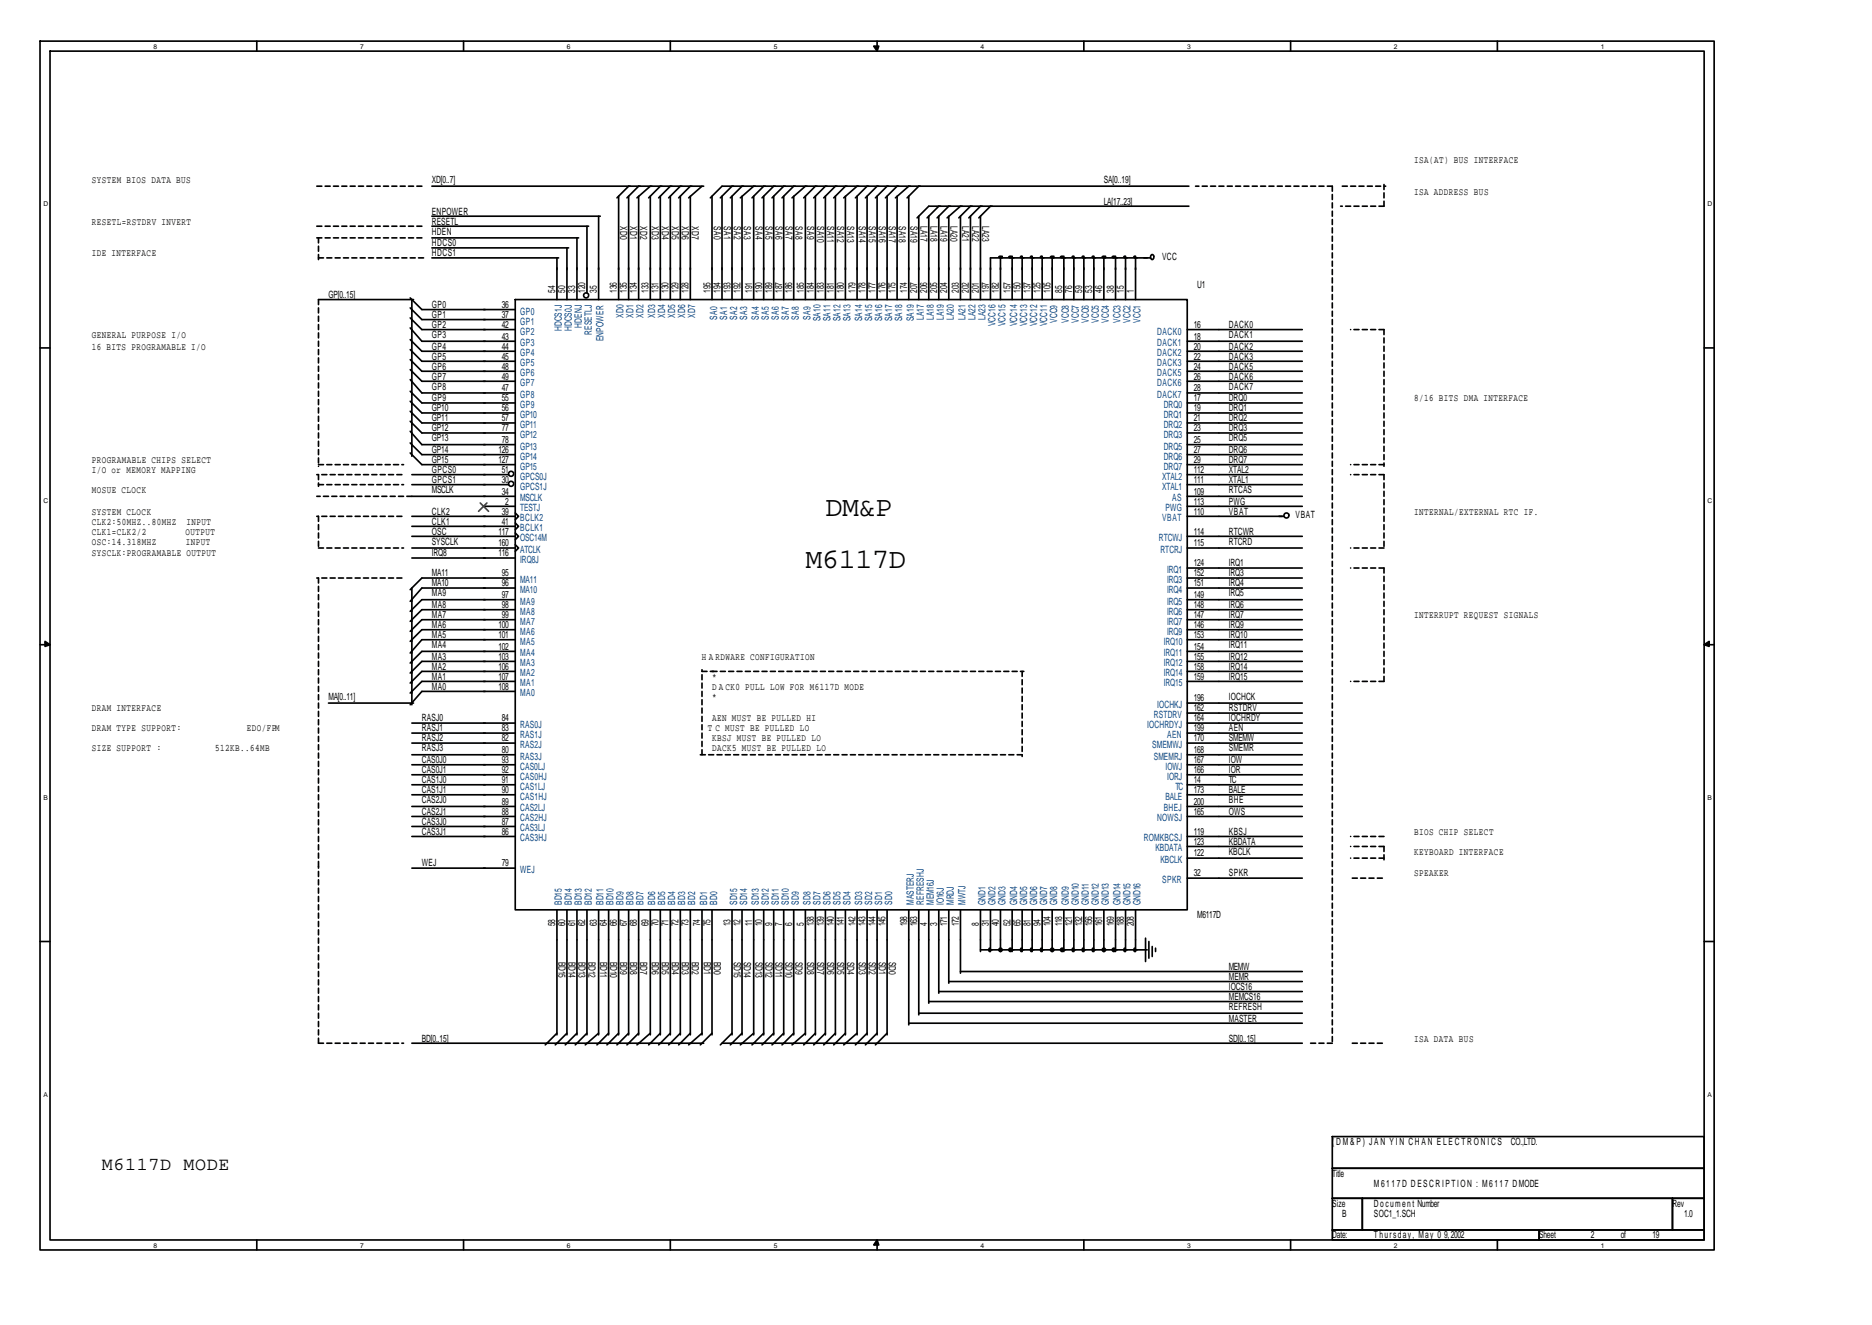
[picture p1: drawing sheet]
<svg xmlns="http://www.w3.org/2000/svg" width="297mm" height="210mm" viewBox="0 0 297 210" stroke-linecap="round" stroke-linejoin="round" font-family="sans-serif">
<g fill="none" stroke="#000" stroke-width=".26">
<path d="M6.3 6.5h265.7v191.8h-265.7zM7.9 8.1h262.5v188.7h-262.5zM40.7 6.5v1.6M73.6 6.5v1.6M106.4 6.5v1.6M139.2 6.5v1.6M172 6.5v1.6M204.8 6.5v1.6M237.6 6.5v1.6M68.5 29.5h43.2M68.5 34.3h26.7M68.5 35.9h24.9"/>
<path d="M68.5 37.7h23.3M68.5 39.3h21.7M90 39.3v8.2M91.5 37.7v9.8M93.1 35.9v10.6M95 34.3v13.2M98.2 31.1v16.4M99.7 31.1v16.4M99.7 29.5l-1.8 1.9M101.3 31.1v16.4M101.3 29.5l-1.8 1.9M103.2 31.1v16.4"/>
<path d="M103.2 29.5l-2.1 1.9M104.8 31.1v16.4M104.8 29.5l-1.9 1.9M106.4 31.1v16.4M106.4 29.5l-1.9 1.9M107.9 31.1v16.4M107.9 29.5l-1.8 1.9M109.5 31.1v16.4M109.5 29.5l-1.8 1.9M111.4 29.5l-2.1 1.9M113 31.1v16.4M114.6 31.1v16.4"/>
<path d="M116.2 31.1v16.4M116.2 29.5l-1.9 1.9M117.7 31.1v16.4M117.7 29.5l-1.8 1.9M119.6 31.1v16.4M119.6 29.5l-2.1 1.9M121.2 31.1v16.4M121.2 29.5l-1.9 1.9M122.8 31.1v16.4M122.8 29.5l-1.9 1.9M124.4 31.1v16.4M124.4 29.5l-1.9 1.9"/>
<path d="M125.9 31.1v16.4M125.9 29.5l-1.8 1.9M127.8 31.1v16.4M127.8 29.5l-2.1 1.9M129.4 31.1v16.4M129.4 29.5l-1.9 1.9M131 31.1v16.4M131 29.5l-1.9 1.9M132.6 31.1v16.4M132.6 29.5l-1.9 1.9M134.1 31.1v16.4M134.1 29.5l-1.8 1.9"/>
<path d="M136 31.1v16.4M136 29.5l-2.1 1.9M137.6 31.1v16.4M137.6 29.5l-1.9 1.9M139.2 31.1v16.4M139.2 29.5l-1.9 1.9M140.8 31.1v16.4M140.8 29.5l-1.9 1.9M142.3 31.1v16.4M142.3 29.5l-1.8 1.9M144.2 31.1v16.4M144.2 29.5l-2.1 1.9"/>
<path d="M145.8 34.3v13.2M145.8 29.5l-1.9 1.9M147.4 34.3v13.2M149 34.3v13.2M149 32.7l-1.9 1.9M150.5 34.3v13.2M150.5 32.7l-1.8 1.9M152.4 34.3v13.2M152.4 32.7l-2.1 1.9M154 34.3v13.2M154 32.7l-1.9 1.9M155.6 34.3v13.2"/>
<path d="M155.6 32.7l-1.9 1.9M157.2 32.7l-1.9 1.9M188.6 29.5h-74l-1.9 1.9M188.6 32.7h-41.2l-1.9 1.9M6.3 55.2h1.6M50.5 47.5h15.1M65.1 50.4l1.8 1.9h14.9M65.1 52l1.8 2.2h14.9M65.1 53.9l1.8 1.8h14.9M65.1 55.5l1.8 1.8h14.9M65.1 57.1l1.8 1.8h14.9M65.1 58.6l1.8 1.9h14.9"/>
<path d="M65.1 47.3l1.8 1.8h14.9M65.1 48.9l1.8 1.8h14.9M65.4 47.5v24.9M68.5 40.9h20.1M81.8 47.5h106.6v96.9h-106.6zM88.4 40.9v6.6M93.4 46.7a.4 .4 0 0 0-.6-.2 .4 .4 0 0 0-.1 .6 .4 .4 0 0 0 .6 0l.1-.2M158.7 40.9v6.6M160.6 40.9v6.6M162.2 40.9v6.6M163.8 40.9v6.6M165.4 40.9v6.6"/>
<path d="M167 40.9v6.6M168.8 40.9v6.6M170.4 40.9v6.6M172 40.9v6.6M173.6 40.9v6.6M175.2 40.9v6.6M177 40.9v6.6M178.6 40.9v6.6M180.2 40.9v6.6M182.6 40.9h-25.4v6.6M183.1 40.7a.26 .26 0 0 0-.4-.3 .46 .46 0 0 0 .1 .8l.2-.1 .1-.3M188.4 52.3h18.2"/>
<path d="M188.4 54.2h18.2M188.4 55.7h18.2M188.4 57.3h18.2M188.4 58.9h18.2M270.4 55.2h1.6M65.1 60.2l1.8 2.2h14.9M65.1 62.1l1.8 1.8h14.9M65.1 63.7l1.8 1.8h14.9M65.1 65.3l1.8 1.8h14.9M65.1 66.9l1.8 1.8h14.9M65.1 68.4l1.8 2.2h14.9M65.1 70.3l1.8 1.8h14.9"/>
<path d="M65.1 71.9l1.8 1.8h14.9M65.4 75.3h15.3M65.4 78.8h16.4M65.4 76.9h15.3M81.5 75.1a.4 .4 0 0 0-.6-.3 .4 .4 0 0 0-.1 .6 .4 .4 0 0 0 .6 0l.1-.2M81.5 76.6a.4 .4 0 0 0-.6-.2 .4 .4 0 0 0-.1 .6 .4 .4 0 0 0 .6 0l.1-.2M188.4 60.5h18.2M188.4 62.4h18.2M188.4 63.9h18.2M188.4 65.5h18.2M188.4 67.1h18.2M188.4 68.7h18.2"/>
<path d="M188.4 70.6h18.2M188.4 72.1h18.2M188.4 73.7h18.2M188.4 75.3h18.2M188.4 78.8h18.2M188.4 76.9h18.2M65.4 81.9h16.4M65.4 88.5h16.4M65.4 85.1h16.4M65.4 87h16.4M65.4 83.5h16.4M65.4 93.3v18.5"/>
<path d="M76.7 80.3h5.1M81.8 86.4l.5 .6-.5 .5M81.8 84.6l.5 .5-.5 .5M81.8 83l.5 .5-.5 .5M81.8 81.4l.5 .5-.5 .6M81.8 93.3h-14.9l-1.8 2.1M81.8 95.2h-14.9l-1.8 1.8M81.8 96.7h-14.9l-1.8 1.9M81.8 98.3h-14.9l-1.8 1.9M81.8 99.9h-14.9l-1.8 1.9M81.8 91.7h-14.9l-1.8 1.9M188.4 81.9h15.3"/>
<path d="M188.4 93.3h18.2M188.4 95.2h18.2M188.4 96.7h18.2M188.4 98.3h18.2M188.4 99.9h18.2M188.4 80.3h18.2M188.4 90.1h18.2M188.4 91.7h18.2M188.4 85.1h18.2M188.4 87h18.2M204.5 81.7a.4 .4 0 0 0-.6-.3 .4 .4 0 0 0-.1 .6 .4 .4 0 0 0 .7 0v-.2M6.3 102.3h1.6"/>
<path d="M52.1 111.6h13.5M65.4 114.7h16.4M65.4 116.3h16.4M65.4 117.9h16.4M65.4 119.8h16.4M81.8 101.5h-14.9l-1.8 2.1M81.8 103.4h-14.9l-1.8 1.8M81.8 105h-14.9l-1.8 1.8M81.8 106.5h-14.9l-1.8 1.9M81.8 108.1h-14.9l-1.8 1.9M81.8 109.7h-14.9l-1.8 2.1M188.4 101.5h18.2"/>
<path d="M188.4 103.4h18.2M188.4 105h18.2M188.4 106.5h18.2M188.4 108.1h18.2M188.4 114.7h18.2M188.4 116.3h18.2M188.4 111.6h18.2M188.4 113.2h18.2M188.4 117.9h18.2M188.4 119.8h18.2M270.4 102.3h1.6M65.4 121.4h16.4"/>
<path d="M65.4 122.9h16.4M65.4 124.5h16.4M65.4 126.1h16.4M65.4 128h16.4M65.4 129.6h16.4M65.4 131.1h16.4M65.4 132.7h16.4M65.4 137.8h16.4M188.4 121.4h18.2M188.4 122.9h18.2M188.4 124.5h18.2M188.4 126.1h18.2"/>
<path d="M188.4 128h18.2M188.4 129.6h18.2M188.4 132.7h18.2M188.4 139.3h18.2M188.4 134.3h18.2M188.4 136.2h18.2M6.3 149.4h1.6M88.4 144.4v19.8M90 144.4v19.8M91.5 144.4v19.8M93.1 144.4v19.8M95 144.4v19.8"/>
<path d="M96.6 144.4v19.8M98.2 144.4v19.8M99.7 144.4v19.8M101.3 144.4v19.8M103.2 144.4v19.8M104.8 144.4v19.8M106.4 144.4v19.8M107.9 144.4v19.8M109.5 144.4v19.8M111.4 144.4v19.8M113 144.4v19.8M116.2 144.4v19.8"/>
<path d="M117.7 144.4v19.8M119.6 144.4v19.8M121.2 144.4v19.8M122.8 144.4v19.8M124.4 144.4v19.8M125.9 144.4v19.8M127.8 144.4v19.8M129.4 144.4v19.8M131 144.4v19.8M132.6 144.4v19.8M134.1 144.4v19.8M136 144.4v19.8"/>
<path d="M137.6 144.4v19.8M139.2 144.4v19.8M140.8 144.4v19.8M144.2 144.4v18.2M145.8 144.4v16.6M147.4 144.4v14.8M147.4 158.9h59.2M149 144.4v13.2M149 157.3h57.6M150.5 144.4v11.6M150.5 155.8h56.1M152.4 144.4v10"/>
<path d="M152.4 154.2h54.2M155.6 144.4v6.6M155.6 150.7h26.4M157.2 144.4v6.6M158.7 144.4v6.6M160.6 144.4v6.6M162.2 144.4v6.6M163.8 144.4v6.6M165.4 144.4v6.6M167 144.4v6.6M168.8 144.4v6.6M170.4 144.4v6.6"/>
<path d="M172 144.4v6.6M173.6 144.4v6.6M175.2 144.4v6.6M177 144.4v6.6M178.6 144.4v6.6M180.2 144.4v6.6M181.8 148.9v3.7M182.3 149.4v2.6M182.8 150.2v1.6M183.4 150.5v.5M270.4 149.4h1.6M65.4 165.5h46.3"/>
<path d="M88.4 164l-1.9 1.8M90 164l-1.9 1.8M91.5 164l-1.8 1.8M93.1 164l-1.8 1.8M95 164l-2.1 1.8M96.6 164l-1.9 1.8M98.2 164l-1.9 1.8M99.7 164l-1.8 1.8M101.3 164l-1.8 1.8M103.2 164l-2.1 1.8M104.8 164l-1.9 1.8M106.4 164l-1.9 1.8"/>
<path d="M107.9 164l-1.8 1.8M109.5 164l-1.8 1.8M111.4 164l-2.1 1.8M113 164l-1.9 1.8M114.6 165.5h92M116.2 164l-1.9 1.8M117.7 164l-1.8 1.8M119.6 164l-2.1 1.8M121.2 164l-1.9 1.8M122.8 164l-1.9 1.8M124.4 164l-1.9 1.8M125.9 164l-1.8 1.8"/>
<path d="M127.8 164l-2.1 1.8M129.4 164l-1.9 1.8M131 164l-1.9 1.8M132.6 164l-1.9 1.8M134.1 164l-1.8 1.8M136 164l-2.1 1.8M137.6 164l-1.9 1.8M139.2 164l-1.9 1.8M140.8 164l-1.9 1.8M144.2 162.4h62.4M145.8 160.8h60.8M40.7 196.8v1.5"/>
<path d="M73.6 196.8v1.5M106.4 196.8v1.5M139.2 196.8v1.5M172 196.8v1.5M204.8 196.8v1.5M211.4 180.4h59v5h-59zM211.4 185.4h59v4.7h-59zM211.4 190.1h4.8v5.1h-4.8zM211.4 195.2h32.8v1.6h-32.8zM216.2 190.1h49.2v5.1h-49.2zM237.6 196.8v1.5M244.2 195.2h26.2v1.6h-26.2z"/>
<path d="M265.4 190.1h5v5.1h-5z"/>
</g>
<g fill="#000" stroke="#000" stroke-width=".26">
<path d="M138.6 7.3h.8l-.2 .8z" fill-rule="evenodd"/>
<path d="M7.1 101.8l.8 .5-.8 .3z" fill-rule="evenodd"/>
<path d="M270.4 102.3l.8-.5v.8z" fill-rule="evenodd"/>
<path d="M139.2 196.8l.2 .8h-.8z" fill-rule="evenodd"/>
</g>
<g fill="none" stroke="#000" stroke-width=".26" stroke-dasharray=".8 .5">
<path d="M50.5 37.7v3.5M66.9 37.7h-16.6M66.9 35.9h-16.6M66.9 29.5h-16.6M211.4 29.5v136.3M211.4 29.5h-21.7M213 29.5h6.9M219.6 32.7v-3.4M219.6 32.7h-6.9M50.5 40.9h16.7M50.5 47.5v26.5M219.6 52.3h-5.3"/>
<path d="M219.6 52.3v21.7M50.5 73.7h13.5M50.5 75.3v1.9M50.5 76.9h13.5M63.8 75.3h-13.5M65.4 78.8h-15.1M219.6 73.7h-5.3M219.6 75.3h-5.3M219.6 75.3v11.9M50.5 81.9v5.3M50.5 87h13.5M50.5 91.7v46.3"/>
<path d="M63.8 81.9h-13.5M63.8 91.7h-13.5M219.6 87h-5.3M219.6 90.1h-5.3M219.6 90.1v18.3M111.4 119.8v-13.5M111.4 106.5h1.8M113 106.5h49.5M162.2 106.5v13.5M162.2 119.8h-51.1M219.6 108.1h-5.3M214.6 139.3h5.3"/>
<path d="M219.6 132.7h-5.3M219.6 134.3h-5.3M219.6 134.3v2.1M219.6 136.2h-5.3M50.5 165.5v-28M50.5 165.5h13.5M211.4 165.5h-3.7M214.6 165.5h5.3"/>
</g>
<path d="M76.2 79.8l1.3 1.3M77.3 79.8l-1.4 1.3" fill="none" stroke="#804000" stroke-width=".26"/>
<g fill="#000" stroke="#000" stroke-width=".26">
<path d="M158.6 40.7h.4v.1a.33 .33 0 0 1-.5 0zM160.2 40.7h.4v.1a.33 .33 0 0 1-.5 0zM162 40.7h.2v.2h-.2zM163.6 40.7h.2l-.1 .2h-.1zM165.1 40.7h.3l-.1 .2h-.2zM166.8 40.7h.4v.1a.33 .33 0 0 1-.5 0zM168.4 40.7h.4v.1a.33 .33 0 0 1-.5 0zM170.2 40.7h.2v.2h-.2zM171.8 40.7h.2l-.1 .2h-.1zM173.3 40.7h.3l-.1 .2h-.2zM175 40.7h.4v.1a.33 .33 0 0 1-.5 0zM176.6 40.7h.4v.1a.33 .33 0 0 1-.5 0z"/>
<path d="M178.4 40.7h.2v.2h-.2zM180 40.7h.2l-.1 .2h-.1zM156.9 150.5h.1a.33 .33 0 0 1 0 .5zM162 150.5h.1a.33 .33 0 0 1 0 .5zM163.6 150.5a.33 .33 0 0 1 0 .5zM165.1 150.5h.1a.33 .33 0 0 1 0 .5zM170.2 150.5h.1a.33 .33 0 0 1 0 .5zM171.8 150.5a.33 .33 0 0 1 0 .5zM173.3 150.5h.1a.33 .33 0 0 1 0 .5zM178.4 150.5h.1a.33 .33 0 0 1 0 .5zM180 150.5a.33 .33 0 0 1 0 .5z"/>
<circle cx="158.7" cy="150.7" r=".26"/>
<circle cx="160.3" cy="150.7" r=".26"/>
<circle cx="167" cy="150.7" r=".26"/>
<circle cx="168.5" cy="150.7" r=".26"/>
<circle cx="175.2" cy="150.7" r=".26"/>
<circle cx="176.7" cy="150.7" r=".26"/>
</g>
<g font-size="4.5">
<text x="131" y="81.9">DM&amp;P</text>
<text x="127.8" y="90.1">M6117D</text>
</g>
<text font-size="2.9" x="16.1" y="185.6">M6117D MODE</text>
<g font-size="1.6">
<text x="14.6" y="29">SYSTEM BIOS DATA BUS</text>
<text x="68.5" y="29">XD[0..7]</text>
<text x="175.1" y="29">SA[0..19]</text>
<text x="224.4" y="25.8">ISA(AT) BUS INTERFACE</text>
<text x="14.6" y="35.6">RESETL=RSTDRV INVERT</text>
<text x="68.5" y="34">ENPOWER</text>
<text x="68.5" y="35.6">RESETL</text>
<text x="98.4" y="35.9" transform="rotate(90 98.4 35.9)">XD0</text>
<text x="100" y="35.9" transform="rotate(90 100 35.9)">XD1</text>
<text x="101.6" y="35.9" transform="rotate(90 101.6 35.9)">XD2</text>
<text x="103.5" y="35.9" transform="rotate(90 103.5 35.9)">XD3</text>
<text x="105" y="35.9" transform="rotate(90 105 35.9)">XD4</text>
<text x="106.6" y="35.9" transform="rotate(90 106.6 35.9)">XD5</text>
<text x="108.2" y="35.9" transform="rotate(90 108.2 35.9)">XD6</text>
<text x="109.8" y="35.9" transform="rotate(90 109.8 35.9)">XD7</text>
<text x="113.2" y="35.9" transform="rotate(90 113.2 35.9)">SA0</text>
<text x="114.8" y="35.9" transform="rotate(90 114.8 35.9)">SA1</text>
<text x="116.4" y="35.9" transform="rotate(90 116.4 35.9)">SA2</text>
<text x="118" y="35.9" transform="rotate(90 118 35.9)">SA3</text>
<text x="119.9" y="35.9" transform="rotate(90 119.9 35.9)">SA4</text>
<text x="121.4" y="35.9" transform="rotate(90 121.4 35.9)">SA5</text>
<text x="123" y="35.9" transform="rotate(90 123 35.9)">SA6</text>
<text x="124.6" y="35.9" transform="rotate(90 124.6 35.9)">SA7</text>
<text x="126.2" y="35.9" transform="rotate(90 126.2 35.9)">SA8</text>
<text x="128.1" y="35.9" transform="rotate(90 128.1 35.9)">SA9</text>
<text x="129.6" y="35.9" transform="rotate(90 129.6 35.9)">SA10</text>
<text x="131.2" y="35.9" transform="rotate(90 131.2 35.9)">SA11</text>
<text x="132.8" y="35.9" transform="rotate(90 132.8 35.9)">SA12</text>
<text x="134.4" y="35.9" transform="rotate(90 134.4 35.9)">SA13</text>
<text x="136.3" y="35.9" transform="rotate(90 136.3 35.9)">SA14</text>
<text x="137.8" y="35.9" transform="rotate(90 137.8 35.9)">SA15</text>
<text x="139.4" y="35.9" transform="rotate(90 139.4 35.9)">SA16</text>
<text x="141" y="35.9" transform="rotate(90 141 35.9)">SA17</text>
<text x="142.6" y="35.9" transform="rotate(90 142.6 35.9)">SA18</text>
<text x="144.5" y="35.9" transform="rotate(90 144.5 35.9)">SA19</text>
<text x="146" y="35.9" transform="rotate(90 146 35.9)">LA17</text>
<text x="147.6" y="35.9" transform="rotate(90 147.6 35.9)">LA18</text>
<text x="149.2" y="35.9" transform="rotate(90 149.2 35.9)">LA19</text>
<text x="150.8" y="35.9" transform="rotate(90 150.8 35.9)">LA20</text>
<text x="152.7" y="35.9" transform="rotate(90 152.7 35.9)">LA21</text>
<text x="154.3" y="35.9" transform="rotate(90 154.3 35.9)">LA22</text>
<text x="155.8" y="35.9" transform="rotate(90 155.8 35.9)">LA23</text>
<text x="175.1" y="32.5">LA[17..23]</text>
<text x="224.4" y="30.9">ISA ADDRESS BUS</text>
<text x="14.6" y="40.7">IDE INTERFACE</text>
<text x="68.5" y="37.2">HDEN</text>
<text x="68.5" y="39.1">HDCS0</text>
<text x="68.5" y="40.7">HDCS1</text>
<text x="184.4" y="41.2">VCC</text>
<text x="52.1" y="47.3">GP[0..15]</text>
<text x="88.1" y="46.5" transform="rotate(-90 88.1 46.5)">54</text>
<text x="89.7" y="46.5" transform="rotate(-90 89.7 46.5)">50</text>
<text x="91.3" y="46.5" transform="rotate(-90 91.3 46.5)">33</text>
<text x="92.9" y="46.5" transform="rotate(-90 92.9 46.5)">120</text>
<text x="94.7" y="46.5" transform="rotate(-90 94.7 46.5)">35</text>
<text x="97.9" y="46.5" transform="rotate(-90 97.9 46.5)">136</text>
<text x="99.5" y="46.5" transform="rotate(-90 99.5 46.5)">135</text>
<text x="101.1" y="46.5" transform="rotate(-90 101.1 46.5)">134</text>
<text x="102.9" y="46.5" transform="rotate(-90 102.9 46.5)">133</text>
<text x="104.5" y="46.5" transform="rotate(-90 104.5 46.5)">131</text>
<text x="106.1" y="46.5" transform="rotate(-90 106.1 46.5)">130</text>
<text x="107.7" y="46.5" transform="rotate(-90 107.7 46.5)">129</text>
<text x="109.3" y="46.5" transform="rotate(-90 109.3 46.5)">128</text>
<text x="112.7" y="46.5" transform="rotate(-90 112.7 46.5)">195</text>
<text x="114.3" y="46.5" transform="rotate(-90 114.3 46.5)">194</text>
<text x="115.9" y="46.5" transform="rotate(-90 115.9 46.5)">193</text>
<text x="117.5" y="46.5" transform="rotate(-90 117.5 46.5)">192</text>
<text x="119.3" y="46.5" transform="rotate(-90 119.3 46.5)">191</text>
<text x="120.9" y="46.5" transform="rotate(-90 120.9 46.5)">190</text>
<text x="122.5" y="46.5" transform="rotate(-90 122.5 46.5)">189</text>
<text x="124.1" y="46.5" transform="rotate(-90 124.1 46.5)">187</text>
<text x="125.7" y="46.5" transform="rotate(-90 125.7 46.5)">186</text>
<text x="127.5" y="46.5" transform="rotate(-90 127.5 46.5)">185</text>
<text x="129.1" y="46.5" transform="rotate(-90 129.1 46.5)">184</text>
<text x="130.7" y="46.5" transform="rotate(-90 130.7 46.5)">183</text>
<text x="132.3" y="46.5" transform="rotate(-90 132.3 46.5)">181</text>
<text x="133.9" y="46.5" transform="rotate(-90 133.9 46.5)">180</text>
<text x="135.7" y="46.5" transform="rotate(-90 135.7 46.5)">179</text>
<text x="137.3" y="46.5" transform="rotate(-90 137.3 46.5)">178</text>
<text x="138.9" y="46.5" transform="rotate(-90 138.9 46.5)">177</text>
<text x="140.5" y="46.5" transform="rotate(-90 140.5 46.5)">176</text>
<text x="142.1" y="46.5" transform="rotate(-90 142.1 46.5)">175</text>
<text x="143.9" y="46.5" transform="rotate(-90 143.9 46.5)">174</text>
<text x="145.5" y="46.5" transform="rotate(-90 145.5 46.5)">207</text>
<text x="147.1" y="46.5" transform="rotate(-90 147.1 46.5)">206</text>
<text x="148.7" y="46.5" transform="rotate(-90 148.7 46.5)">205</text>
<text x="150.3" y="46.5" transform="rotate(-90 150.3 46.5)">204</text>
<text x="152.1" y="46.5" transform="rotate(-90 152.1 46.5)">203</text>
<text x="153.7" y="46.5" transform="rotate(-90 153.7 46.5)">202</text>
<text x="155.3" y="46.5" transform="rotate(-90 155.3 46.5)">201</text>
<text x="156.9" y="46.5" transform="rotate(-90 156.9 46.5)">197</text>
<text x="158.5" y="46.5" transform="rotate(-90 158.5 46.5)">182</text>
<text x="160.3" y="46.5" transform="rotate(-90 160.3 46.5)">157</text>
<text x="161.9" y="46.5" transform="rotate(-90 161.9 46.5)">150</text>
<text x="163.5" y="46.5" transform="rotate(-90 163.5 46.5)">137</text>
<text x="165.1" y="46.5" transform="rotate(-90 165.1 46.5)">125</text>
<text x="166.7" y="46.5" transform="rotate(-90 166.7 46.5)">105</text>
<text x="168.5" y="46.5" transform="rotate(-90 168.5 46.5)">85</text>
<text x="170.1" y="46.5" transform="rotate(-90 170.1 46.5)">76</text>
<text x="171.7" y="46.5" transform="rotate(-90 171.7 46.5)">59</text>
<text x="173.3" y="46.5" transform="rotate(-90 173.3 46.5)">53</text>
<text x="174.9" y="46.5" transform="rotate(-90 174.9 46.5)">46</text>
<text x="176.7" y="46.5" transform="rotate(-90 176.7 46.5)">38</text>
<text x="178.3" y="46.5" transform="rotate(-90 178.3 46.5)">15</text>
<text x="179.9" y="46.5" transform="rotate(-90 179.9 46.5)">1</text>
<text x="190" y="45.7">U1</text>
<text x="14.6" y="53.6">GENERAL PURPOSE I/O</text>
<text x="68.5" y="48.9">GP0</text>
<text x="68.5" y="50.4">GP1</text>
<text x="68.5" y="52">GP2</text>
<text x="68.5" y="53.6">GP3</text>
<text x="79.6" y="48.9">36</text>
<text x="79.6" y="50.4">37</text>
<text x="79.6" y="52">42</text>
<text x="79.6" y="53.9">43</text>
<text x="189.4" y="52">16</text>
<text x="189.4" y="53.9">18</text>
<text x="195" y="52">DACK0</text>
<text x="195" y="53.6">DACK1</text>
<text x="14.6" y="55.5">16 BITS PROGRAMABLE I/O</text>
<text x="68.5" y="55.5">GP4</text>
<text x="68.5" y="57.1">GP5</text>
<text x="68.5" y="58.6">GP6</text>
<text x="79.6" y="55.5">44</text>
<text x="79.6" y="57.1">45</text>
<text x="79.6" y="58.6">48</text>
<text x="189.4" y="55.5">20</text>
<text x="189.4" y="57.1">22</text>
<text x="189.4" y="58.6">24</text>
<text x="195" y="55.5">DACK2</text>
<text x="195" y="57.1">DACK3</text>
<text x="195" y="58.6">DACK5</text>
<text x="68.5" y="60.2">GP7</text>
<text x="68.5" y="61.8">GP8</text>
<text x="68.5" y="63.7">GP9</text>
<text x="68.5" y="65.3">GP10</text>
<text x="79.6" y="60.2">49</text>
<text x="79.6" y="62.1">47</text>
<text x="79.6" y="63.7">55</text>
<text x="79.6" y="65.3">56</text>
<text x="189.4" y="60.2">26</text>
<text x="189.4" y="62.1">28</text>
<text x="189.4" y="63.7">17</text>
<text x="189.4" y="65.3">19</text>
<text x="195" y="60.2">DACK6</text>
<text x="195" y="61.8">DACK7</text>
<text x="195" y="63.7">DRQ0</text>
<text x="195" y="65.3">DRQ1</text>
<text x="224.4" y="63.7">8/16 BITS DMA INTERFACE</text>
<text x="68.5" y="66.9">GP11</text>
<text x="68.5" y="68.4">GP12</text>
<text x="68.5" y="70">GP13</text>
<text x="68.5" y="71.9">GP14</text>
<text x="79.1" y="71.9">126</text>
<text x="79.6" y="66.9">57</text>
<text x="79.6" y="68.4">77</text>
<text x="79.6" y="70.3">78</text>
<text x="189.4" y="66.9">21</text>
<text x="189.4" y="68.4">23</text>
<text x="189.4" y="70.3">25</text>
<text x="189.4" y="71.9">27</text>
<text x="195" y="66.9">DRQ2</text>
<text x="195" y="68.4">DRQ3</text>
<text x="195" y="70">DRQ5</text>
<text x="195" y="71.9">DRQ6</text>
<text x="14.6" y="73.5">PROGRAMABLE CHIPS SELECT</text>
<text x="14.6" y="75.1">I/O or MEMORY MAPPING</text>
<text x="68.5" y="73.5">GP15</text>
<text x="68.5" y="75.1">GPCS0</text>
<text x="68.5" y="76.6">GPCS1</text>
<text x="79.1" y="73.5">127</text>
<text x="79.6" y="75.1">51</text>
<text x="79.6" y="76.6">30</text>
<text x="189.4" y="73.5">29</text>
<text x="189.4" y="75.1">112</text>
<text x="189.4" y="76.6">111</text>
<text x="195" y="73.5">DRQ7</text>
<text x="195" y="75.1">XTAL2</text>
<text x="195" y="76.6">XTAL1</text>
<text x="14.6" y="81.7">SYSTEM CLOCK</text>
<text x="14.6" y="83.3">CLK2:50MHZ..80MHZ</text>
<text x="14.6" y="78.2">MOSUE CLOCK</text>
<text x="29.6" y="83.3">INPUT</text>
<text x="68.5" y="78.2">MSCLK</text>
<text x="68.5" y="81.7">CLK2</text>
<text x="68.5" y="83.3">CLK1</text>
<text x="79.6" y="83.3">41</text>
<text x="79.6" y="81.7">39</text>
<text x="79.6" y="78.5">34</text>
<text x="80.2" y="80.1">2</text>
<text x="189.4" y="78.5">109</text>
<text x="189.4" y="80.1">113</text>
<text x="189.4" y="81.7">110</text>
<text x="195" y="78.2">RTCAS</text>
<text x="195" y="80.1">PWG</text>
<text x="195" y="81.7">VBAT</text>
<text x="205.6" y="82.2">VBAT</text>
<text x="224.4" y="81.7">INTERNAL/EXTERNAL RTC IF.</text>
<text x="14.6" y="88.3">SYSCLK:PROGRAMABLE OUTPUT</text>
<text x="14.6" y="84.8">CLK1=CLK2/2</text>
<text x="14.6" y="86.4">OSC:14.318MHZ</text>
<text x="29.4" y="84.8">OUTPUT</text>
<text x="29.5" y="86.4">INPUT</text>
<text x="68.5" y="84.8">OSC</text>
<text x="68.5" y="86.4">SYSCLK</text>
<text x="68.5" y="88.3">IRQ8</text>
<text x="79.1" y="88.3">116</text>
<text x="79.1" y="86.7">160</text>
<text x="79.1" y="84.8">117</text>
<text x="189.4" y="89.9">124</text>
<text x="189.4" y="84.8">114</text>
<text x="189.4" y="86.7">115</text>
<text x="195" y="84.8">RTCWR</text>
<text x="195" y="86.4">RTCRD</text>
<text x="195" y="89.9">IRQ1</text>
<text x="68.5" y="91.5">MA11</text>
<text x="68.5" y="93">MA10</text>
<text x="68.5" y="94.6">MA9</text>
<text x="79.6" y="93">96</text>
<text x="79.6" y="94.9">97</text>
<text x="79.6" y="91.5">95</text>
<text x="189.4" y="91.5">152</text>
<text x="189.4" y="93">151</text>
<text x="189.4" y="94.9">149</text>
<text x="195" y="91.5">IRQ3</text>
<text x="195" y="93">IRQ4</text>
<text x="195" y="94.6">IRQ5</text>
<text x="68.5" y="96.5">MA8</text>
<text x="68.5" y="98.1">MA7</text>
<text x="68.5" y="99.7">MA6</text>
<text x="68.5" y="101.2">MA5</text>
<text x="79.1" y="99.7">100</text>
<text x="79.1" y="101.2">101</text>
<text x="79.6" y="96.5">98</text>
<text x="79.6" y="98.1">99</text>
<text x="189.4" y="96.5">148</text>
<text x="189.4" y="98.1">147</text>
<text x="189.4" y="99.7">146</text>
<text x="189.4" y="101.2">153</text>
<text x="195" y="96.5">IRQ6</text>
<text x="195" y="98.1">IRQ7</text>
<text x="195" y="99.7">IRQ9</text>
<text x="195" y="101.2">IRQ10</text>
<text x="224.4" y="98.1">INTERRUPT REQUEST SIGNALS</text>
<text x="68.5" y="102.8">MA4</text>
<text x="68.5" y="104.7">MA3</text>
<text x="68.5" y="106.3">MA2</text>
<text x="68.5" y="107.9">MA1</text>
<text x="79.1" y="103.1">102</text>
<text x="79.1" y="104.7">103</text>
<text x="79.1" y="106.3">106</text>
<text x="79.1" y="107.9">107</text>
<text x="111.4" y="104.7">H A RDWARE CONFIGURATION</text>
<text x="113" y="107.9">*</text>
<text x="189.4" y="103.1">154</text>
<text x="189.4" y="104.7">155</text>
<text x="189.4" y="106.3">158</text>
<text x="189.4" y="107.9">159</text>
<text x="195" y="102.8">IRQ11</text>
<text x="195" y="104.7">IRQ12</text>
<text x="195" y="106.3">IRQ14</text>
<text x="195" y="107.9">IRQ15</text>
<text x="14.6" y="112.9">DRAM INTERFACE</text>
<text x="52.1" y="111">MA[0..11]</text>
<text x="68.5" y="109.4">MA0</text>
<text x="79.1" y="109.4">108</text>
<text x="113" y="109.4">D A CK0 PULL LOW FOR M6117D MODE</text>
<text x="113" y="111">*</text>
<text x="189.4" y="111.3">196</text>
<text x="189.4" y="112.9">162</text>
<text x="195" y="111">IOCHCK</text>
<text x="195" y="112.9">RSTDRV</text>
<text x="14.6" y="119.2">SIZE SUPPORT :</text>
<text x="14.6" y="116.1">DRAM TYPE SUPPORT:</text>
<text x="34.1" y="119.2">512KB..64MB</text>
<text x="39.2" y="116.1">EDO/FPM</text>
<text x="66.9" y="114.5">RASJ0</text>
<text x="66.9" y="116.1">RASJ1</text>
<text x="66.9" y="117.7">RASJ2</text>
<text x="66.9" y="119.2">RASJ3</text>
<text x="79.6" y="114.5">84</text>
<text x="79.6" y="116.1">83</text>
<text x="79.6" y="119.5">80</text>
<text x="79.6" y="117.7">82</text>
<text x="112.3" y="116.1">T C MUST BE PULLED LO</text>
<text x="113" y="114.5">AEN MUST BE PULLED HI</text>
<text x="113" y="117.7">KBSJ MUST BE PULLED LO</text>
<text x="113" y="119.2">DACK5 MUST BE PULLED LO</text>
<text x="189.4" y="114.5">164</text>
<text x="189.4" y="116.1">199</text>
<text x="189.4" y="117.7">170</text>
<text x="189.4" y="119.5">168</text>
<text x="195" y="114.5">IOCHRDY</text>
<text x="195" y="116.1">AEN</text>
<text x="195" y="117.7">SMEMW</text>
<text x="195" y="119.2">SMEMR</text>
<text x="66.9" y="121.1">CAS0J0</text>
<text x="66.9" y="122.7">CAS0J1</text>
<text x="66.9" y="124.3">CAS1J0</text>
<text x="66.9" y="125.9">CAS1J1</text>
<text x="79.6" y="121.1">93</text>
<text x="79.6" y="122.7">92</text>
<text x="79.6" y="124.3">91</text>
<text x="79.6" y="125.9">90</text>
<text x="189.4" y="121.1">167</text>
<text x="189.4" y="122.7">166</text>
<text x="189.4" y="124.3">14</text>
<text x="189.4" y="125.9">173</text>
<text x="195" y="121.1">IOW</text>
<text x="195" y="122.7">IOR</text>
<text x="195" y="124.3">TC</text>
<text x="195" y="125.9">BALE</text>
<text x="66.9" y="127.4">CAS2J0</text>
<text x="66.9" y="129.3">CAS2J1</text>
<text x="66.9" y="130.9">CAS3J0</text>
<text x="79.6" y="127.7">89</text>
<text x="79.6" y="129.3">88</text>
<text x="79.6" y="130.9">87</text>
<text x="189.4" y="127.7">200</text>
<text x="189.4" y="129.3">165</text>
<text x="195" y="127.4">BHE</text>
<text x="195" y="129.3">OWS</text>
<text x="66.9" y="132.5">CAS3J1</text>
<text x="66.9" y="137.5">WEJ</text>
<text x="79.6" y="132.5">86</text>
<text x="79.6" y="137.5">79</text>
<text x="189.4" y="132.5">119</text>
<text x="189.4" y="134.1">123</text>
<text x="189.4" y="135.9">122</text>
<text x="195" y="132.5">KBSJ</text>
<text x="195" y="134.1">KBDATA</text>
<text x="195" y="135.6">KBCLK</text>
<text x="224.4" y="135.6">KEYBOARD INTERFACE</text>
<text x="224.4" y="132.5">BIOS CHIP SELECT</text>
<text x="189.4" y="139.1">32</text>
<text x="195" y="139.1">SPKR</text>
<text x="224.4" y="139.1">SPEAKER</text>
<text x="88.1" y="147" transform="rotate(-90 88.1 147)">58</text>
<text x="89.7" y="147" transform="rotate(-90 89.7 147)">60</text>
<text x="91.3" y="147" transform="rotate(-90 91.3 147)">61</text>
<text x="92.9" y="147" transform="rotate(-90 92.9 147)">62</text>
<text x="94.7" y="147" transform="rotate(-90 94.7 147)">63</text>
<text x="96.3" y="147" transform="rotate(-90 96.3 147)">64</text>
<text x="97.9" y="147" transform="rotate(-90 97.9 147)">66</text>
<text x="99.5" y="147" transform="rotate(-90 99.5 147)">67</text>
<text x="101.1" y="147" transform="rotate(-90 101.1 147)">68</text>
<text x="102.9" y="147" transform="rotate(-90 102.9 147)">69</text>
<text x="104.5" y="147" transform="rotate(-90 104.5 147)">70</text>
<text x="106.1" y="147" transform="rotate(-90 106.1 147)">71</text>
<text x="107.7" y="147" transform="rotate(-90 107.7 147)">72</text>
<text x="109.3" y="147" transform="rotate(-90 109.3 147)">73</text>
<text x="111.1" y="147" transform="rotate(-90 111.1 147)">74</text>
<text x="112.7" y="147" transform="rotate(-90 112.7 147)">75</text>
<text x="115.9" y="147" transform="rotate(-90 115.9 147)">13</text>
<text x="117.5" y="147" transform="rotate(-90 117.5 147)">12</text>
<text x="119.3" y="147" transform="rotate(-90 119.3 147)">11</text>
<text x="120.9" y="147" transform="rotate(-90 120.9 147)">10</text>
<text x="122.5" y="147" transform="rotate(-90 122.5 147)">9</text>
<text x="124.1" y="147" transform="rotate(-90 124.1 147)">7</text>
<text x="125.7" y="147" transform="rotate(-90 125.7 147)">6</text>
<text x="127.5" y="147" transform="rotate(-90 127.5 147)">5</text>
<text x="129.1" y="147" transform="rotate(-90 129.1 147)">138</text>
<text x="130.7" y="147" transform="rotate(-90 130.7 147)">139</text>
<text x="132.3" y="147" transform="rotate(-90 132.3 147)">140</text>
<text x="133.9" y="147" transform="rotate(-90 133.9 147)">141</text>
<text x="135.7" y="147" transform="rotate(-90 135.7 147)">142</text>
<text x="137.3" y="147" transform="rotate(-90 137.3 147)">143</text>
<text x="138.9" y="147" transform="rotate(-90 138.9 147)">144</text>
<text x="140.5" y="147" transform="rotate(-90 140.5 147)">145</text>
<text x="143.9" y="147" transform="rotate(-90 143.9 147)">198</text>
<text x="145.5" y="147" transform="rotate(-90 145.5 147)">163</text>
<text x="147.1" y="147" transform="rotate(-90 147.1 147)">4</text>
<text x="148.7" y="147" transform="rotate(-90 148.7 147)">3</text>
<text x="150.3" y="147" transform="rotate(-90 150.3 147)">171</text>
<text x="152.1" y="147" transform="rotate(-90 152.1 147)">172</text>
<text x="155.3" y="147" transform="rotate(-90 155.3 147)">8</text>
<text x="156.9" y="147" transform="rotate(-90 156.9 147)">31</text>
<text x="158.5" y="147" transform="rotate(-90 158.5 147)">40</text>
<text x="160.3" y="147" transform="rotate(-90 160.3 147)">52</text>
<text x="161.9" y="147" transform="rotate(-90 161.9 147)">65</text>
<text x="163.5" y="147" transform="rotate(-90 163.5 147)">81</text>
<text x="165.1" y="147" transform="rotate(-90 165.1 147)">94</text>
<text x="166.7" y="147" transform="rotate(-90 166.7 147)">104</text>
<text x="168.5" y="147" transform="rotate(-90 168.5 147)">118</text>
<text x="170.1" y="147" transform="rotate(-90 170.1 147)">121</text>
<text x="171.7" y="147" transform="rotate(-90 171.7 147)">132</text>
<text x="173.3" y="147" transform="rotate(-90 173.3 147)">156</text>
<text x="174.9" y="147" transform="rotate(-90 174.9 147)">161</text>
<text x="176.7" y="147" transform="rotate(-90 176.7 147)">169</text>
<text x="178.3" y="147" transform="rotate(-90 178.3 147)">188</text>
<text x="179.9" y="147" transform="rotate(-90 179.9 147)">208</text>
<text x="190" y="145.7">M6117D</text>
<text x="88.6" y="152.6" transform="rotate(90 88.6 152.6)">BD15</text>
<text x="90.2" y="152.6" transform="rotate(90 90.2 152.6)">BD14</text>
<text x="91.8" y="152.6" transform="rotate(90 91.8 152.6)">BD13</text>
<text x="93.4" y="152.6" transform="rotate(90 93.4 152.6)">BD12</text>
<text x="95.2" y="152.6" transform="rotate(90 95.2 152.6)">BD11</text>
<text x="96.8" y="152.6" transform="rotate(90 96.8 152.6)">BD10</text>
<text x="98.4" y="152.6" transform="rotate(90 98.4 152.6)">BD9</text>
<text x="100" y="152.6" transform="rotate(90 100 152.6)">BD8</text>
<text x="101.6" y="152.6" transform="rotate(90 101.6 152.6)">BD7</text>
<text x="103.5" y="152.6" transform="rotate(90 103.5 152.6)">BD6</text>
<text x="105" y="152.6" transform="rotate(90 105 152.6)">BD5</text>
<text x="106.6" y="152.6" transform="rotate(90 106.6 152.6)">BD4</text>
<text x="108.2" y="152.6" transform="rotate(90 108.2 152.6)">BD3</text>
<text x="109.8" y="152.6" transform="rotate(90 109.8 152.6)">BD2</text>
<text x="111.7" y="152.6" transform="rotate(90 111.7 152.6)">BD1</text>
<text x="113.2" y="152.6" transform="rotate(90 113.2 152.6)">BD0</text>
<text x="116.4" y="152.6" transform="rotate(90 116.4 152.6)">SD15</text>
<text x="118" y="152.6" transform="rotate(90 118 152.6)">SD14</text>
<text x="119.9" y="152.6" transform="rotate(90 119.9 152.6)">SD13</text>
<text x="121.4" y="152.6" transform="rotate(90 121.4 152.6)">SD12</text>
<text x="123" y="152.6" transform="rotate(90 123 152.6)">SD11</text>
<text x="124.6" y="152.6" transform="rotate(90 124.6 152.6)">SD10</text>
<text x="126.2" y="152.6" transform="rotate(90 126.2 152.6)">SD9</text>
<text x="128.1" y="152.6" transform="rotate(90 128.1 152.6)">SD8</text>
<text x="129.6" y="152.6" transform="rotate(90 129.6 152.6)">SD7</text>
<text x="131.2" y="152.6" transform="rotate(90 131.2 152.6)">SD6</text>
<text x="132.8" y="152.6" transform="rotate(90 132.8 152.6)">SD5</text>
<text x="134.4" y="152.6" transform="rotate(90 134.4 152.6)">SD4</text>
<text x="136.3" y="152.6" transform="rotate(90 136.3 152.6)">SD3</text>
<text x="137.8" y="152.6" transform="rotate(90 137.8 152.6)">SD2</text>
<text x="139.4" y="152.6" transform="rotate(90 139.4 152.6)">SD1</text>
<text x="141" y="152.6" transform="rotate(90 141 152.6)">SD0</text>
<text x="195" y="153.9">MEMW</text>
<text x="195" y="155.5">MEMR</text>
<text x="195" y="157.1">IOCS16</text>
<text x="195" y="158.7">MEMCS16</text>
<text x="195" y="160.2">REFRESH</text>
<text x="66.9" y="165.3">BD[0..15]</text>
<text x="195" y="162.1">MASTER</text>
<text x="195" y="165.3">SD[0..15]</text>
<text x="224.4" y="165.3">ISA DATA BUS</text>
<text x="211.4" y="181.7">( D M &amp; P ) J A N Y I N C H A N E L E C T R O N I C S</text>
<text x="239.7" y="181.7">CO.,LTD.</text>
<text x="211.4" y="186.7">Title</text>
<text x="211.4" y="191.5">Size</text>
<text x="218" y="188.3">M6117D DESCRIPTION : M6117 D MODE</text>
<text x="218" y="191.5">Document Number</text>
<text x="265.4" y="191.5">Rev</text>
<text x="211.4" y="196.5">Date:</text>
<text x="213" y="193.1">B</text>
<text x="218" y="193.1">SOC1_1.SCH</text>
<text x="218" y="196.5">Thursday, May 0</text>
<text x="229.1" y="196.5">9, 2002</text>
<text x="244.2" y="196.5">Sheet</text>
<text x="252.4" y="196.5">2</text>
<text x="257.2" y="196.5">of</text>
<text x="262.2" y="196.5">19</text>
<text x="267.2" y="193.1">1.0</text>
</g>
<g font-size="1.6" fill="#004080">
<text x="82.5" y="49.9">GP0</text>
<text x="82.5" y="51.5">GP1</text>
<text x="82.5" y="53.1">GP2</text>
<text x="89.2" y="52.6" transform="rotate(-90 89.2 52.6)">HDCS1J</text>
<text x="90.8" y="52.6" transform="rotate(-90 90.8 52.6)">HDCS0J</text>
<text x="92.3" y="52" transform="rotate(-90 92.3 52)">HDENJ</text>
<text x="93.9" y="53.1" transform="rotate(-90 93.9 53.1)">RESETLJ</text>
<text x="99" y="50.4" transform="rotate(-90 99 50.4)">XD0</text>
<text x="100.5" y="50.4" transform="rotate(-90 100.5 50.4)">XD1</text>
<text x="102.1" y="50.4" transform="rotate(-90 102.1 50.4)">XD2</text>
<text x="104" y="50.4" transform="rotate(-90 104 50.4)">XD3</text>
<text x="105.6" y="50.4" transform="rotate(-90 105.6 50.4)">XD4</text>
<text x="107.2" y="50.4" transform="rotate(-90 107.2 50.4)">XD5</text>
<text x="108.7" y="50.4" transform="rotate(-90 108.7 50.4)">XD6</text>
<text x="110.3" y="50.4" transform="rotate(-90 110.3 50.4)">XD7</text>
<text x="113.8" y="50.7" transform="rotate(-90 113.8 50.7)">SA0</text>
<text x="115.4" y="50.7" transform="rotate(-90 115.4 50.7)">SA1</text>
<text x="116.9" y="50.7" transform="rotate(-90 116.9 50.7)">SA2</text>
<text x="118.5" y="50.7" transform="rotate(-90 118.5 50.7)">SA3</text>
<text x="120.4" y="50.7" transform="rotate(-90 120.4 50.7)">SA4</text>
<text x="122" y="50.7" transform="rotate(-90 122 50.7)">SA5</text>
<text x="123.6" y="50.7" transform="rotate(-90 123.6 50.7)">SA6</text>
<text x="125.1" y="50.7" transform="rotate(-90 125.1 50.7)">SA7</text>
<text x="126.7" y="50.7" transform="rotate(-90 126.7 50.7)">SA8</text>
<text x="128.6" y="50.7" transform="rotate(-90 128.6 50.7)">SA9</text>
<text x="130.2" y="51" transform="rotate(-90 130.2 51)">SA10</text>
<text x="131.8" y="51" transform="rotate(-90 131.8 51)">SA11</text>
<text x="133.3" y="51" transform="rotate(-90 133.3 51)">SA12</text>
<text x="134.9" y="51" transform="rotate(-90 134.9 51)">SA13</text>
<text x="136.8" y="51" transform="rotate(-90 136.8 51)">SA14</text>
<text x="138.4" y="51" transform="rotate(-90 138.4 51)">SA15</text>
<text x="140" y="51" transform="rotate(-90 140 51)">SA16</text>
<text x="141.6" y="51" transform="rotate(-90 141.6 51)">SA17</text>
<text x="143.1" y="51" transform="rotate(-90 143.1 51)">SA18</text>
<text x="145" y="51" transform="rotate(-90 145 51)">SA19</text>
<text x="146.6" y="50.7" transform="rotate(-90 146.6 50.7)">LA17</text>
<text x="148.2" y="50.7" transform="rotate(-90 148.2 50.7)">LA18</text>
<text x="149.8" y="50.7" transform="rotate(-90 149.8 50.7)">LA19</text>
<text x="151.3" y="50.7" transform="rotate(-90 151.3 50.7)">LA20</text>
<text x="153.2" y="50.7" transform="rotate(-90 153.2 50.7)">LA21</text>
<text x="154.8" y="50.7" transform="rotate(-90 154.8 50.7)">LA22</text>
<text x="156.4" y="50.7" transform="rotate(-90 156.4 50.7)">LA23</text>
<text x="158" y="51.8" transform="rotate(-90 158 51.8)">VCC16</text>
<text x="159.5" y="51.8" transform="rotate(-90 159.5 51.8)">VCC15</text>
<text x="161.4" y="51.8" transform="rotate(-90 161.4 51.8)">VCC14</text>
<text x="163" y="51.8" transform="rotate(-90 163 51.8)">VCC13</text>
<text x="164.6" y="51.8" transform="rotate(-90 164.6 51.8)">VCC12</text>
<text x="166.2" y="51.8" transform="rotate(-90 166.2 51.8)">VCC11</text>
<text x="167.7" y="51.2" transform="rotate(-90 167.7 51.2)">VCC9</text>
<text x="169.6" y="51.2" transform="rotate(-90 169.6 51.2)">VCC8</text>
<text x="171.2" y="51.2" transform="rotate(-90 171.2 51.2)">VCC7</text>
<text x="172.8" y="51.2" transform="rotate(-90 172.8 51.2)">VCC6</text>
<text x="174.4" y="51.2" transform="rotate(-90 174.4 51.2)">VCC5</text>
<text x="175.9" y="51.2" transform="rotate(-90 175.9 51.2)">VCC4</text>
<text x="177.8" y="51.2" transform="rotate(-90 177.8 51.2)">VCC3</text>
<text x="179.4" y="51.2" transform="rotate(-90 179.4 51.2)">VCC2</text>
<text x="181" y="51.2" transform="rotate(-90 181 51.2)">VCC1</text>
<text x="183.6" y="53.1">DACK0</text>
<text x="82.5" y="54.9">GP3</text>
<text x="82.5" y="56.5">GP4</text>
<text x="82.5" y="58.1">GP5</text>
<text x="82.5" y="59.7">GP6</text>
<text x="95.8" y="54.2" transform="rotate(-90 95.8 54.2)">ENPOWER</text>
<text x="183.6" y="54.9">DACK1</text>
<text x="183.6" y="56.5">DACK2</text>
<text x="183.6" y="58.1">DACK3</text>
<text x="183.6" y="59.7">DACK5</text>
<text x="82.5" y="61.3">GP7</text>
<text x="82.5" y="63.1">GP8</text>
<text x="82.5" y="64.7">GP9</text>
<text x="183.6" y="61.3">DACK6</text>
<text x="183.6" y="63.1">DACK7</text>
<text x="184.7" y="64.7">DRQ0</text>
<text x="82.5" y="66.3">GP10</text>
<text x="82.5" y="67.9">GP11</text>
<text x="82.5" y="69.5">GP12</text>
<text x="82.5" y="71.3">GP13</text>
<text x="184.7" y="66.3">DRQ1</text>
<text x="184.7" y="67.9">DRQ2</text>
<text x="184.7" y="69.5">DRQ3</text>
<text x="184.7" y="71.3">DRQ5</text>
<text x="82.5" y="72.9">GP14</text>
<text x="82.5" y="74.5">GP15</text>
<text x="82.5" y="76.1">GPCS0J</text>
<text x="82.5" y="77.7">GPCS1J</text>
<text x="184.4" y="77.7">XTAL1</text>
<text x="184.4" y="76.1">XTAL2</text>
<text x="184.7" y="72.9">DRQ6</text>
<text x="184.7" y="74.5">DRQ7</text>
<text x="82.5" y="82.7">BCLK2</text>
<text x="82.5" y="81.1">TESTJ</text>
<text x="82.5" y="79.6">MSCLK</text>
<text x="184.4" y="82.7">VBAT</text>
<text x="184.9" y="81.1">PWG</text>
<text x="186" y="79.6">AS</text>
<text x="82.5" y="89.3">IRQ8J</text>
<text x="82.5" y="87.8">ATCLK</text>
<text x="82.5" y="85.9">OSC14M</text>
<text x="82.5" y="84.3">BCLK1</text>
<text x="183.9" y="85.9">RTCWJ</text>
<text x="184.1" y="87.8">RTCRJ</text>
<text x="82.5" y="92.5">MA11</text>
<text x="82.5" y="94.1">MA10</text>
<text x="82.5" y="96">MA9</text>
<text x="185.2" y="90.9">IRQ1</text>
<text x="185.2" y="92.5">IRQ3</text>
<text x="185.2" y="94.1">IRQ4</text>
<text x="185.2" y="96">IRQ5</text>
<text x="82.5" y="97.5">MA8</text>
<text x="82.5" y="99.1">MA7</text>
<text x="82.5" y="100.7">MA6</text>
<text x="185.2" y="97.5">IRQ6</text>
<text x="185.2" y="99.1">IRQ7</text>
<text x="185.2" y="100.7">IRQ9</text>
<text x="82.5" y="102.3">MA5</text>
<text x="82.5" y="104.2">MA4</text>
<text x="82.5" y="105.7">MA3</text>
<text x="82.5" y="107.3">MA2</text>
<text x="184.7" y="102.3">IRQ10</text>
<text x="184.7" y="104.2">IRQ11</text>
<text x="184.7" y="105.7">IRQ12</text>
<text x="184.7" y="107.3">IRQ14</text>
<text x="82.5" y="108.9">MA1</text>
<text x="82.5" y="110.5">MA0</text>
<text x="183.1" y="113.9">RSTDRV</text>
<text x="183.6" y="112.4">IOCHKJ</text>
<text x="184.7" y="108.9">IRQ15</text>
<text x="82.5" y="118.7">RAS2J</text>
<text x="82.5" y="115.5">RAS0J</text>
<text x="82.5" y="117.1">RAS1J</text>
<text x="182" y="115.5">IOCHRDYJ</text>
<text x="182.8" y="118.7">SMEMWJ</text>
<text x="185.2" y="117.1">AEN</text>
<text x="82.5" y="120.6">RAS3J</text>
<text x="82.5" y="122.1">CAS0LJ</text>
<text x="82.5" y="123.7">CAS0HJ</text>
<text x="82.5" y="125.3">CAS1LJ</text>
<text x="183.1" y="120.6">SMEMRJ</text>
<text x="184.9" y="122.1">IOWJ</text>
<text x="185.2" y="123.7">IORJ</text>
<text x="186.5" y="125.3">TC</text>
<text x="82.5" y="126.9">CAS1HJ</text>
<text x="82.5" y="128.8">CAS2LJ</text>
<text x="82.5" y="130.4">CAS2HJ</text>
<text x="82.5" y="131.9">CAS3LJ</text>
<text x="183.6" y="130.4">NOWSJ</text>
<text x="184.7" y="128.8">BHEJ</text>
<text x="184.9" y="126.9">BALE</text>
<text x="82.5" y="133.5">CAS3HJ</text>
<text x="181.5" y="133.5">ROMKBCSJ</text>
<text x="183.4" y="135.1">KBDATA</text>
<text x="184.2" y="137">KBCLK</text>
<text x="82.5" y="138.6">WEJ</text>
<text x="89.2" y="143.6" transform="rotate(-90 89.2 143.6)">BD15</text>
<text x="90.8" y="143.6" transform="rotate(-90 90.8 143.6)">BD14</text>
<text x="92.3" y="143.6" transform="rotate(-90 92.3 143.6)">BD13</text>
<text x="93.9" y="143.6" transform="rotate(-90 93.9 143.6)">BD12</text>
<text x="95.8" y="143.6" transform="rotate(-90 95.8 143.6)">BD11</text>
<text x="97.4" y="143.6" transform="rotate(-90 97.4 143.6)">BD10</text>
<text x="99" y="143.6" transform="rotate(-90 99 143.6)">BD9</text>
<text x="100.5" y="143.6" transform="rotate(-90 100.5 143.6)">BD8</text>
<text x="102.1" y="143.6" transform="rotate(-90 102.1 143.6)">BD7</text>
<text x="104" y="143.6" transform="rotate(-90 104 143.6)">BD6</text>
<text x="105.6" y="143.6" transform="rotate(-90 105.6 143.6)">BD5</text>
<text x="107.2" y="143.6" transform="rotate(-90 107.2 143.6)">BD4</text>
<text x="108.7" y="143.6" transform="rotate(-90 108.7 143.6)">BD3</text>
<text x="110.3" y="143.6" transform="rotate(-90 110.3 143.6)">BD2</text>
<text x="112.2" y="143.6" transform="rotate(-90 112.2 143.6)">BD1</text>
<text x="113.8" y="143.6" transform="rotate(-90 113.8 143.6)">BD0</text>
<text x="116.9" y="143.6" transform="rotate(-90 116.9 143.6)">SD15</text>
<text x="118.5" y="143.6" transform="rotate(-90 118.5 143.6)">SD14</text>
<text x="120.4" y="143.6" transform="rotate(-90 120.4 143.6)">SD13</text>
<text x="122" y="143.6" transform="rotate(-90 122 143.6)">SD12</text>
<text x="123.6" y="143.6" transform="rotate(-90 123.6 143.6)">SD11</text>
<text x="125.1" y="143.6" transform="rotate(-90 125.1 143.6)">SD10</text>
<text x="126.7" y="143.6" transform="rotate(-90 126.7 143.6)">SD9</text>
<text x="128.6" y="143.6" transform="rotate(-90 128.6 143.6)">SD8</text>
<text x="130.2" y="143.6" transform="rotate(-90 130.2 143.6)">SD7</text>
<text x="131.8" y="143.6" transform="rotate(-90 131.8 143.6)">SD6</text>
<text x="133.3" y="143.6" transform="rotate(-90 133.3 143.6)">SD5</text>
<text x="134.9" y="143.6" transform="rotate(-90 134.9 143.6)">SD4</text>
<text x="136.8" y="143.6" transform="rotate(-90 136.8 143.6)">SD3</text>
<text x="138.4" y="143.6" transform="rotate(-90 138.4 143.6)">SD2</text>
<text x="140" y="143.6" transform="rotate(-90 140 143.6)">SD1</text>
<text x="141.6" y="143.6" transform="rotate(-90 141.6 143.6)">SD0</text>
<text x="145" y="143.6" transform="rotate(-90 145 143.6)">MASTERJ</text>
<text x="146.6" y="143.6" transform="rotate(-90 146.6 143.6)">REFRESHJ</text>
<text x="148.2" y="143.6" transform="rotate(-90 148.2 143.6)">MEM16J</text>
<text x="149.8" y="143.6" transform="rotate(-90 149.8 143.6)">IO16J</text>
<text x="151.3" y="143.6" transform="rotate(-90 151.3 143.6)">MRDJ</text>
<text x="153.2" y="143.6" transform="rotate(-90 153.2 143.6)">MWTJ</text>
<text x="156.4" y="143.6" transform="rotate(-90 156.4 143.6)">GND1</text>
<text x="158" y="143.6" transform="rotate(-90 158 143.6)">GND2</text>
<text x="159.5" y="143.6" transform="rotate(-90 159.5 143.6)">GND3</text>
<text x="161.4" y="143.6" transform="rotate(-90 161.4 143.6)">GND4</text>
<text x="163" y="143.6" transform="rotate(-90 163 143.6)">GND5</text>
<text x="164.6" y="143.6" transform="rotate(-90 164.6 143.6)">GND6</text>
<text x="166.2" y="143.6" transform="rotate(-90 166.2 143.6)">GND7</text>
<text x="167.7" y="143.6" transform="rotate(-90 167.7 143.6)">GND8</text>
<text x="169.6" y="143.6" transform="rotate(-90 169.6 143.6)">GND9</text>
<text x="171.2" y="143.6" transform="rotate(-90 171.2 143.6)">GND10</text>
<text x="172.8" y="143.6" transform="rotate(-90 172.8 143.6)">GND11</text>
<text x="174.4" y="143.6" transform="rotate(-90 174.4 143.6)">GND12</text>
<text x="175.9" y="143.6" transform="rotate(-90 175.9 143.6)">GND13</text>
<text x="177.8" y="143.6" transform="rotate(-90 177.8 143.6)">GND14</text>
<text x="179.4" y="143.6" transform="rotate(-90 179.4 143.6)">GND15</text>
<text x="181" y="143.6" transform="rotate(-90 181 143.6)">GND16</text>
<text x="184.4" y="140.1">SPKR</text>
</g>
<g font-size="1.1">
<text x="24.3" y="7.8">8</text>
<text x="57.1" y="7.8">7</text>
<text x="90" y="7.8">6</text>
<text x="122.8" y="7.8">5</text>
<text x="155.6" y="7.8">4</text>
<text x="188.4" y="7.8">3</text>
<text x="221.2" y="7.8">2</text>
<text x="254" y="7.8">1</text>
<text x="6.9" y="32.7">D</text>
<text x="270.9" y="32.7">D</text>
<text x="6.9" y="79.8">C</text>
<text x="270.9" y="79.8">C</text>
<text x="6.9" y="126.9">B</text>
<text x="270.9" y="126.9">B</text>
<text x="6.9" y="174">A</text>
<text x="270.9" y="174">A</text>
<text x="24.3" y="198.1">8</text>
<text x="57.1" y="198.1">7</text>
<text x="90" y="198.1">6</text>
<text x="122.8" y="198.1">5</text>
<text x="155.6" y="198.1">4</text>
<text x="188.4" y="198.1">3</text>
<text x="221.2" y="198.1">2</text>
<text x="254" y="198.1">1</text>
</g>
</svg>
